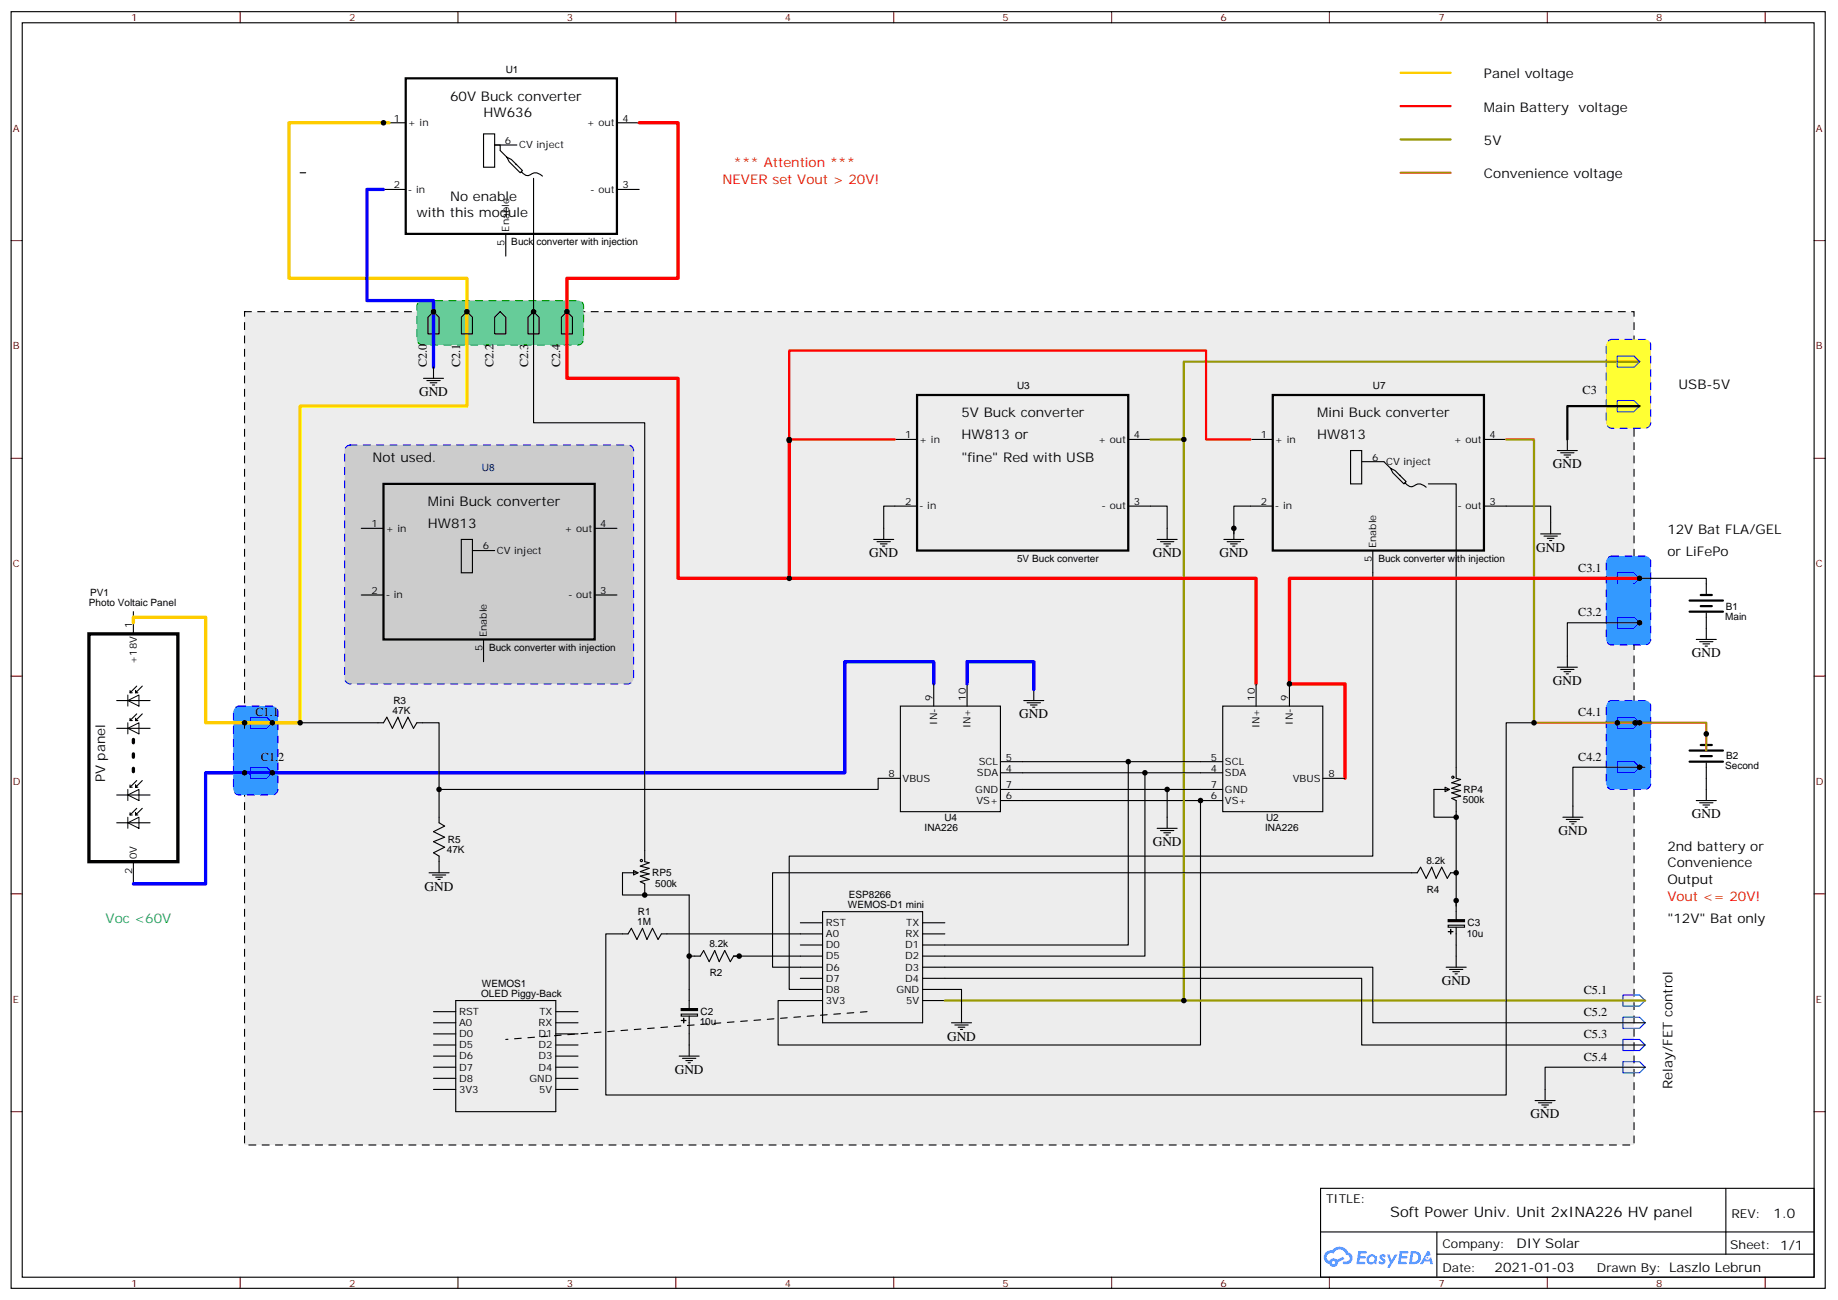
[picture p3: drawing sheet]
<svg xmlns="http://www.w3.org/2000/svg" width="583mm" height="413mm" viewBox="0 0 583 413" stroke-linecap="round" stroke-linejoin="round" font-family="sans-serif">
<path d="M77.6 99h441v264.5h-441z" fill="#ededed" stroke="#000" stroke-width=".35" stroke-dasharray="2.1 2.1"/>
<path d="M109.9 141.8l1.2-.5h88.2l1.3 .5 .5 1.3v72.3l-.3 .9-.7 .6-.8 .2h-88.2l-.9-.2-.6-.7-.2-.8v-72.3z" fill="#ccc" stroke="#00c" stroke-width=".35" stroke-dasharray="2.1 2.1"/>
<path d="M132.9 95.9l1.2-.5 49.8 .1 1.1 .8 .2 .9-.1 11-.5 .8-1.2 .5h-49.8l-.8-.5-.5-1.2v-10.6z" fill="#6c9" stroke="#090" stroke-width=".35" stroke-dasharray="2.1 2.1"/>
<path d="M513.3 196h5.3l1.7 1.7-1.7 1.8h-5.3z" fill="none" stroke="#00c" stroke-width=".35"/>
<path d="M513.3 181.9h5.3l1.7 1.7-1.7 1.8h-5.3z" fill="none" stroke="#03c" stroke-width=".35"/>
<g fill="#39f" stroke="#00c" stroke-width=".35" stroke-dasharray="2.1 2.1">
<path d="M510.3 177.1l1.2-.5h10.6l.9 .2 .6 .6 .3 .9v24.7l-.3 .9-.7 .6-.8 .3h-10.6l-.9-.3-.6-.7-.2-.8v-24.7z"/>
<path d="M510.3 222.9l1.2-.5h10.6l.9 .3 .6 .6 .3 .9v24.7l-.3 .9-.7 .6-.8 .2h-10.6l-.9-.2-.6-.7-.2-.8v-24.7z"/>
</g>
<g fill="none" stroke="#870000" stroke-width=".35">
<path d="M76.2 3.7v3.5M145.3 3.7v3.5M214.5 3.7v3.5M283.6 3.7v3.5M352.8 3.7v3.5M421.9 3.7v3.5M491.1 3.7v3.5M560.2 3.7v3.5M3.5 76.4h3.6M575.7 76.4h3.6M3.5 145.5h3.6M575.7 145.5h3.6"/>
<path d="M3.5 214.7h3.6M575.7 214.7h3.6M3.5 283.8h3.6M575.7 283.8h3.6M3.5 353h3.6M575.7 353h3.6M76.2 405.5v3.5M145.3 405.5v3.5M214.5 405.5v3.5M283.6 405.5v3.5M352.8 405.5v3.5M421.9 405.5v3.5"/>
<path d="M491.1 405.5v3.5M560.2 405.5v3.5"/>
</g>
<path d="M3.5 3.7h575.8v405.3h-575.8zM7.1 7.2h568.6v398.3h-568.6zM419.1 377.3h156.6v28.2h-156.6zM547.7 377.3v20.9M419.1 391.1h156.5M456 398.2h119.6M456 391.1v14.2" fill="none" stroke="#000" stroke-width=".35"/>
<g fill="#5487ff">
<path d="M438.1 398.5a1.22 1.22 0 0 1 1.7 .2l-.4 .6a.47 .47 0 0 0-.3-.4 .47 .47 0 0 0-.5 .2l.1 .2a1.14 1.14 0 0 1 .8 1.8 1.14 1.14 0 0 1-1.9 0l-.2-.2 .5-.6 .7 .5a.29 .29 0 0 0 .3-.3 .29 .29 0 0 0-.2-.3 1.04 1.04 0 0 1-.6-1.7z"/>
<path d="M431.1 397.2h2.3l.4 .2-.2 .5-1.8 .1-.1 .8h1.5l.3 .4-.3 .4h-1.6l-.2 1.1h1.7l.2 .3-.2 .3-2.6 .1z"/>
<path d="M444.2 397.2l2.7 .2-.1 .5-1.8 .1-.2 .8h1.6l.3 .4-.4 .4h-1.6l-.1 1.1h1.7l.2 .3-.2 .3-2.7 .1z"/>
<path d="M453 397.2h.7l.3 1.3-.6 .3a.69 .69 0 0 0-1 .3 .69 .69 0 0 0 .4 .9 .69 .69 0 0 0 .9-.6l.5-.2 .6 2.2h-.8l-.3-.9h-1.7l-.5 .9h-.8z"/>
<path d="M440.2 398.3h.8l.6 1.8 1.1-1.8h.9l-2.6 4.2h-.8l.9-1.5z"/>
<path d="M447.8 397.2l-.6 4.2h1.3a2.11 2.11 0 0 0 2.5-2.1 2.11 2.11 0 0 0-2.5-2.1zM448.5 398a1.43 1.43 0 0 1 1.6 1.6 1.43 1.43 0 0 1-2 1.1z"/>
<path d="M434.1 398.8a1.54 1.54 0 0 0-.1 2.2 1.54 1.54 0 0 0 2.1 .1l.7 .3 .3-2.3-.6-.3a1.49 1.49 0 0 0-2.4 0zM434.3 399.8a.95 .95 0 0 1 1.9 0 .95 .95 0 0 1-1.9 0z"/>
<path d="M420.8 397.6a2.18 2.18 0 0 0 1.1 3.7 1.44 1.44 0 0 0 1.6 .9 1.44 1.44 0 0 0 1.2-1.4l2-1.1-.5-.7-1.9 1a1.47 1.47 0 0 0-2.4 .4 1.39 1.39 0 0 1-.7-1.9 1.39 1.39 0 0 1 2-.5 2.12 2.12 0 0 1 2.2-1.3 2.12 2.12 0 0 1 1.9 1.7 1.14 1.14 0 0 1 1 1.4 1.14 1.14 0 0 1-1.6 .7 .43 .43 0 0 0-.5 .4 .43 .43 0 0 0 .4 .5 1.98 1.98 0 0 0 2.5-1.2 1.98 1.98 0 0 0-1.2-2.6 3.1 3.1 0 0 0-5.3-.6l-.9 .1zM422.7 400.9a.55 .55 0 0 1 1.1 0 .55 .55 0 0 1-1.1 0z"/>
<circle cx="453" cy="399.3" r=".26"/>
</g>
<path d="M128.8 24.9h67v49.4h-67zM291 125.4h67.1v49.4h-67.1zM403.9 125.4h67.1v49.4h-67.1zM536.2 194.2h10.6M536.2 190.7h10.6M539.8 192.4h3.5M539.8 188.9h3.5M536.2 238.3h10.6M539.8 236.5h3.5M536.2 241.8h10.6M539.8 240.1h3.5" fill="none" stroke="#000" stroke-width=".71"/>
<g fill="none" stroke="#000" stroke-width=".35">
<path d="M121.7 39h7.1M195.8 39h7M153.5 42.5h3.5v10.6h-3.5zM157 46h7M158.7 47.8l2.2 2.1 .7 1.4 3.5 3.6 .7-.7-3.5-3.6-1.4-.7M165.5 54.5a2.18 2.18 0 0 0 2.6 1.1l.4-.3a2.59 2.59 0 0 1 3.7 .6M121.7 60.1h7.1M160.5 74.3v7M195.8 60.1h7M284 139.5h7M358.1 139.5h7M396.9 139.5h7"/>
<path d="M471 139.5h7M428.6 143.1h3.6v10.5h-3.6zM432.2 146.6h7l2.1 2.1 .7 1.4 3.6 3.5 .7-.7-3.6-3.5-1.4-.7M445.9 153.3a2.18 2.18 0 0 0 2.7 1l.4-.2a2.59 2.59 0 0 1 3.6 .6M453.3 153.6h8.8v93.5l1.4 .4-2.8 1 2.8 .7-2.8 1.1 2.8 .7-2.8 .7 2.8 1.1-2.8 .7 1.4 .7v3.5M277.3 171.3h6.3M278.3 172h4.3M279.4 172.7h2.1M280.1 173.4h.7M291 160.7h-10.5v10.6M358.1 160.7h12.3v10.6M367.2 171.3h6.4"/>
<path d="M368.3 172h4.2M369.4 172.7h2.1M370.1 173.4h.7M388.4 171.3h6.4M389.5 172h4.2M390.5 172.7h2.1M391.2 173.4h.7M391.6 167.7v3.6M403.9 160.7h-12.3v8.8M435.7 174.8v97h-185.2v42.3h10.6M471 160.7h21.1v8.8M488.9 169.5h6.4"/>
<path d="M490 170.2h4.2M491.1 170.9h2.1M491.8 171.6h.7M42.3 194.2v7.1M541.5 185.4v3.5M541.5 194.6v8.4M41.3 220h.7M43.4 217.8l-2.1 2.2v-.7M45.2 217.8l-2.2 2.2v-.7v.7h.7M328.1 218.9v3.5M538.3 203h6.4M539.4 203.7h4.2"/>
<path d="M540.5 204.4h2.1M541.2 205.1h.7M37 222.4h10.6M37 231.2h10.6M41.3 228.8h.7M43.4 226.7l-2.1 2.1v-.7M45.2 226.7l-2.2 2.1v-.7v.7h.7M324.9 222.4h6.4M326 223.1h4.2M327 223.8h2.1M327.7 224.5h.7M541.5 233v3.5"/>
<path d="M37 252.4h10.6M41.3 249.9h.7M41.3 258.8h.7M43.4 247.8l-2.1 2.1v-.7M43.4 256.6l-2.1 2.2v-.7M45.2 247.8l-2.2 2.1v-.7v.7h.7M45.2 256.6l-2.2 2.2v-.7v.7h.7M324.6 254.2h56.4v77.6h-134.1v-14.1h14.2M370.4 259.5v3.5M455.1 250.6h4.9M458.6 249.9l1.4 .7-1.4 .8zM538.3 254.2h6.4"/>
<path d="M539.4 254.9h4.2M540.5 255.6h2.1M541.2 256.3h.7M541.5 242.2v12M37 261.2h10.6M42.3 273.6v7M367.2 263h6.4M368.3 263.7h4.2M369.4 264.4h2.1M370.1 265.1h.7M448 277.1h1.8l1-1.8 1.8 3.6 1.8-3.6 1.4 3.6 1.8-3.6 1.7 3.6 1.1-1.8h1.7M254 293h7.1"/>
<path d="M254 296.5h7.1M261.1 289.5h31.7v35.2h-31.7zM292.8 293h7.1M292.8 296.5h7.1M459.6 293.8h5.2v.6h-5.2zM462.1 285.9v6M462.1 294.4v12.7M144.6 317.7h31.8v35.3h-31.8zM218.7 314.1v6M220.5 303.6h1.7l1.1-1.8 1.8 3.5 1.7-3.5 1.4 3.5 1.8-3.5 1.8 3.5 1-1.7h28.3M254 300h7.1M254 307.1h7.1"/>
<path d="M254 310.6h7.1M292.8 314.1h12.4v10.6M292.8 317.7h7.1M292.8 300h7.1M292.8 303.6h7.1M292.8 307.1h7.1M292.8 310.6h7.1M459 307.1h6.3M460 307.8h4.3M461.1 308.5h2.1M461.8 309.2h.7M137.6 321.2h7"/>
<path d="M137.6 324.7h7M137.6 328.3h7M137.6 331.8h7M137.6 335.3h7M137.6 338.8h7M176.4 321.2h7M176.4 324.7h7M176.4 328.3h7M176.4 331.8h7M176.4 335.3h7M176.4 338.8h7M215.5 335.3h6.4"/>
<path d="M216.2 322h5.2v.6h-5.2zM216.6 336h4.2M217.7 336.7h2.1M218.4 337.4h.7M218.7 322.6v12.7M302 324.7h6.3M303 325.4h4.3M304.1 326.1h2.1M304.8 326.8h.7M137.6 342.4h7M137.6 345.9h7M176.4 342.4h7"/>
<path d="M176.4 345.9h7"/>
<circle cx="461.1" cy="246.8" r=".35"/>
</g>
<path d="M275.2 321.2l-114.7 8.8" fill="none" stroke="#000" stroke-width=".35" stroke-dasharray="2.1 2.1"/>
<path d="M459.6 292h5.2v.6h-5.2zM459.7 295.8h1.4zM460.4 295.1v1.4zM216.2 320.2h5.2v.7h-5.2zM216.3 324h1.4zM217 323.3v1.4z" fill="#000" stroke="#000" stroke-width=".35"/>
<path d="M513.3 181.9h5.3l1.7 1.7-1.7 1.8h-5.3zM513.3 196h5.3l1.7 1.7-1.7 1.8h-5.3zM513.3 227.7h5.3l1.7 1.8-1.7 1.7h-5.3zM77.6 245.4l1.8-1.8h5.3v3.5h-5.3z" fill="none" stroke="#03c" stroke-width=".35"/>
<path d="M77.6 231.2l1.8-1.7h5.3v3.5h-5.3zM513.3 241.8h5.3l1.7 1.8-1.7 1.8h-5.3z" fill="none" stroke="#00c" stroke-width=".35"/>
<path d="M40.6 222.4l3.5-1.7v3.5zM40.6 231.2l3.5-1.7v3.5zM40.6 220.7v3.5M40.6 229.5v3.5M40.6 252.4l3.5-1.8v3.6zM40.6 250.6v3.6M40.6 259.5v3.5M40.6 261.2l3.5-1.7v3.5z" fill="none" stroke="#000" stroke-width=".32"/>
<path d="M28.2 201.3h28.2v72.3h-28.2z" fill="none" stroke="#000" stroke-width="1.1"/>
<path d="M42.3 234.8v12.3" fill="none" stroke="#000" stroke-width="1.1" stroke-dasharray="1.1 3.5"/>
<path d="M478 139.5h8.8v90h32.1" fill="none" stroke="#c60" stroke-width=".71"/>
<path d="M365.1 139.5h10.6v178.2h-75.8" fill="none" stroke="#990" stroke-width=".71"/>
<path d="M250.5 139.5v44.1h148.1v33.5" fill="none" stroke="#f00" stroke-width="1.1"/>
<path d="M74.7 224.7l1.1-.5h10.6l.9 .2 .7 .7 .2 .9v24.6l-.3 .9-.7 .7-.8 .2h-10.6l-.8-.3-.7-.6-.2-.9v-24.6z" fill="#39f" stroke="#00c" stroke-width=".35" stroke-dasharray="2.1 2.1"/>
<g fill="none" stroke="#000" stroke-width=".35">
<path d="M95.2 54.9h1.8M520.3 197.7h-22.9v14.1M520.3 183.6h21.2v1.8M494.2 211.8h6.4M495.3 212.5h4.2M496.4 213.3h2.1M497.1 214h.7M77.6 229.5v1.7M455.1 250.6v8.9h7M462.1 257.7v30M496 259.5h6.4M522.1 243.6h-22.9v15.9"/>
<path d="M448 277.1h-202.8v30h8.8M497.1 260.2h4.2M498.1 260.9h2.1M498.8 261.6h.7M218.7 284.2v29.9M299.9 307.1h135.8v17.6h86.4M299.9 310.6h132.3v21.2h89.9M522.1 338.8h-31.7v10.6M487.2 349.4h6.3M488.2 350.1h4.3M489.3 350.8h2.1M490 351.5h.7"/>
</g>
<path d="M79.4 227.7h5.3l1.7 1.8-1.7 1.7h-5.3zM79.4 243.6h5.3l1.7 1.8-1.7 1.7h-5.3z" fill="none" stroke="#00c" stroke-width=".35"/>
<path d="M296.3 217.1v-7h-28.2v35.3h-202.8v35.2h-23" fill="none" stroke="#00f" stroke-width="1.1"/>
<path d="M123.5 39h-31.8v49.4h56.5v40.5h-53v100.6h-17.6M42.3 197.7v-1.7h23v33.5h21.1" fill="none" stroke="#fc0" stroke-width="1.1"/>
<path d="M515.1 315.9h5.2l1.8 1.8-1.8 1.7h-5.2zM515.1 323h5.2l1.8 1.7-1.8 1.8h-5.2zM515.1 330h5.2l1.8 1.8-1.8 1.8h-5.2zM515.1 337.1h5.2l1.8 1.7-1.8 1.8h-5.2z" fill="none" stroke="#03c" stroke-width=".35"/>
<path d="M375.7 317.7h146.4" fill="none" stroke="#990" stroke-width=".71"/>
<path d="M513.3 229.5h28.2v8.8" fill="none" stroke="#c60" stroke-width=".71"/>
<path d="M520.3 183.6h-111.1v33.5h17.7v30" fill="none" stroke="#f00" stroke-width="1.1"/>
<path d="M284 139.5h-33.5v.4" fill="none" stroke="#f00" stroke-width=".71"/>
<path d="M510.3 108.3l1.2-.5h10.6l.9 .2 .6 .6 .3 .9v24.7l-.3 .9-.7 .7-.8 .2h-10.6l-.9-.3-.6-.7-.2-.8v-24.7z" fill="#ff3" stroke="#00c" stroke-width=".35" stroke-dasharray="2.1 2.1"/>
<path d="M444.5 44.3h15.9M520.3 114.8h-144.6v24.7" fill="none" stroke="#990" stroke-width=".71"/>
<path d="M513.3 113.1h5.3l1.7 1.7-1.7 1.8h-5.3zM513.3 127.2h5.3l1.7 1.7-1.7 1.8h-5.3z" fill="none" stroke="#03c" stroke-width=".35"/>
<g fill="none" stroke="#000" stroke-width=".35">
<path d="M157 46h1.7v1.8M169.3 56.6v77.6h35.3v139.4l1.4 .3-2.8 1.1 2.8 .7-2.8 1.1 2.8 .7-2.8 .7 2.8 1-2.8 .7 1.4 .7v3.6M179.9 99l1.8 1.7v5.3h-3.5v-5.3zM135.8 100.7l1.8-1.7 1.7 1.7v5.3h-3.5zM137.6 116.6v3.5M146.4 100.7l1.8-1.7 1.7 1.7v5.3h-3.5zM157 100.7l1.7-1.7 1.8 1.7v5.3h-3.5zM167.6 100.7l1.7-1.7 1.8 1.7v5.3h-3.5zM134.4 120.1h6.4M135.5 120.8h4.2M136.5 121.5h2.1M137.2 122.2h.7"/>
<path d="M497.4 139.5v3.6M494.2 143.1h6.4M495.3 143.8h4.2M496.4 144.5h2.1M497.1 145.2h.7M114.7 167.7h7M146.4 171.3h3.5v10.6h-3.5zM149.9 174.8h7.1M188.7 167.7h7.1M114.7 188.9h7M188.7 188.9h7.1M153.5 203v7.1"/>
<path d="M296.3 217.1v7.1M306.9 217.1v7.1M398.6 217.1v7.1M409.2 217.1v7.1M95.2 229.5h26.5l1.1-1.8 1.7 3.5 1.8-3.5 1.4 3.5 1.8-3.5 1.7 3.5 1.1-1.7h7v31.7l1.8 1.1-3.5 1.8 3.5 1.7-3.5 1.4 3.5 1.8-3.5 1.8 1.7 1v5.3M285.8 224.2h31.7v33.5h-31.7zM388.1 224.2h31.7v33.5h-31.7zM486.8 229.5h-8.8v118.2h-285.7v-51.2h7l1.1-1.8 1.7 3.6 1.8-3.6 1.4 3.6 1.8-3.6 1.7 3.6 1.1-1.8h44.1M285.8 247.1h-7.1v3.5h-139.4M317.5 245.4h45.9M317.5 241.8h40.6M317.5 254.2h7.1"/>
<path d="M317.5 250.6h52.9M381 254.2h7.1M388.1 241.8h-30v58.2h-58.2M388.1 245.4h-24.7v58.2h-63.5M388.1 250.6h-17.7v8.9M419.8 247.1h7.1M136.2 277.1h6.3M137.2 277.8h4.3M138.3 278.5h2.1M139 279.2h.7M201.1 276.4l1.4 .7-1.4 .7zM202.5 277.1h-4.9v7.1h21.1"/>
<path d="M218.7 303.6h1.8"/>
<circle cx="203.6" cy="273.2" r=".35"/>
</g>
<path d="M520.3 128.9h-22.9v10.6M121.7 153.6h67v49.4h-67z" fill="none" stroke="#000" stroke-width=".71"/>
<path d="M444.5 54.9h15.9" fill="none" stroke="#c60" stroke-width=".71"/>
<path d="M444.5 33.7h15.9M250.5 139.5v-28.2h132.3v28.2h14.1" fill="none" stroke="#f00" stroke-width=".71"/>
<path d="M444.5 23.1h15.9" fill="none" stroke="#fc0" stroke-width=".71"/>
<path d="M306.9 217.1v-7h21.2v8.8" fill="none" stroke="#00f" stroke-width="1.1"/>
<path d="M121.7 60.1h-5.3v35.3h21.2v21.2" fill="none" stroke="#30c" stroke-width="1.1"/>
<path d="M202.8 39h12.4v49.4h-35.3v31.7h35.3v63.5h35.3" fill="none" stroke="#f00" stroke-width="1.1"/>
<g fill="#000">
<circle cx="121.7" cy="39" r=".88"/>
<circle cx="137.6" cy="99" r=".88"/>
<circle cx="148.2" cy="99" r=".88"/>
<circle cx="169.3" cy="99" r=".88"/>
<circle cx="179.9" cy="99" r=".88"/>
<circle cx="250.5" cy="139.5" r=".88"/>
<circle cx="250.5" cy="139.9" r=".88"/>
<circle cx="375.7" cy="139.5" r=".88"/>
<circle cx="391.6" cy="167.7" r=".88"/>
<circle cx="250.5" cy="183.6" r=".88"/>
<circle cx="520.3" cy="183.6" r=".88"/>
<circle cx="520.3" cy="197.7" r=".88"/>
<circle cx="409.2" cy="217.1" r=".88"/>
<circle cx="77.6" cy="229.5" r=".88"/>
<circle cx="86.4" cy="229.5" r=".88"/>
<circle cx="95.3" cy="229.5" r=".88"/>
<circle cx="486.8" cy="229.5" r=".88"/>
<circle cx="513.3" cy="229.5" r=".88"/>
<circle cx="518.9" cy="229.5" r=".88"/>
<circle cx="520.3" cy="229.5" r=".88"/>
<circle cx="541.5" cy="233" r=".88"/>
<circle cx="77.6" cy="245.4" r=".88"/>
<circle cx="86.4" cy="245.4" r=".88"/>
<circle cx="139.3" cy="250.6" r=".88"/>
<circle cx="358.1" cy="241.8" r=".88"/>
<circle cx="363.4" cy="245.4" r=".88"/>
<circle cx="370.4" cy="250.6" r=".88"/>
<circle cx="381" cy="254.2" r=".88"/>
<circle cx="462.1" cy="259.5" r=".88"/>
<circle cx="520.3" cy="243.6" r=".88"/>
<circle cx="462.1" cy="277.1" r=".88"/>
<circle cx="204.6" cy="284.2" r=".88"/>
<circle cx="462.1" cy="285.9" r=".88"/>
<circle cx="218.7" cy="303.6" r=".88"/>
<circle cx="234.6" cy="303.6" r=".88"/>
<circle cx="375.7" cy="317.7" r=".88"/>
</g>
<text font-size="4.6" x="441.2" y="386.3">Soft Power Univ. Unit 2xINA226 HV panel</text>
<g font-size="4.2">
<text x="471" y="24.9">Panel voltage</text>
<text x="142.9" y="31.9">60V Buck converter</text>
<text x="471" y="35.5">Main Battery</text>
<text x="501" y="35.5">voltage</text>
<text x="153.5" y="37.2">HW636</text>
<text x="471" y="46">5V</text>
<text x="163.3" y="52.4">.</text>
<text x="471" y="56.6">Convenience voltage</text>
<text x="142.9" y="63.7">No enable</text>
<text x="132.3" y="69">with this module</text>
<text x="133" y="125.8">GND</text>
<text x="532.7" y="123.6">USB-5V</text>
<text x="305.2" y="132.5">5V Buck converter</text>
<text x="418" y="132.5">Mini Buck converter</text>
<text x="305.2" y="139.5">HW813 or</text>
<text x="418" y="139.5">HW813</text>
<text x="118.2" y="146.6">Not used.</text>
<text x="305.2" y="146.6">&quot;fine&quot; Red with USB</text>
<text x="492.8" y="148.7">GND</text>
<text x="443.8" y="151.2">.</text>
<text x="135.8" y="160.7">Mini Buck converter</text>
<text x="135.8" y="167.7">HW813</text>
<text x="529.2" y="169.5">12V Bat FLA/GEL</text>
<text x="275.9" y="176.9">GND</text>
<text x="365.8" y="176.9">GND</text>
<text x="387" y="176.9">GND</text>
<text x="487.5" y="175.2">GND</text>
<text x="529.2" y="176.6">or LiFePo</text>
<text x="536.9" y="208.7">GND</text>
<text x="492.8" y="217.5">GND</text>
<text x="323.5" y="228.1">GND</text>
<text x="33.4" y="248.4" transform="rotate(-90 33.4 248.4)">PV panel</text>
<text x="536.9" y="259.8">GND</text>
<text x="365.8" y="268.6">GND</text>
<text x="494.6" y="265.1">GND</text>
<text x="529.2" y="275.3">Convenience</text>
<text x="529.2" y="270.1">2nd battery or</text>
<text x="529.2" y="280.6">Output</text>
<text x="134.8" y="282.8">GND</text>
<text x="529.2" y="293">&quot;12V&quot; Bat only</text>
<text x="457.6" y="312.7">GND</text>
<text x="300.6" y="330.4">GND</text>
<text x="214.1" y="341">GND</text>
<text x="530.8" y="345.7" transform="rotate(-90 530.8 345.7)">Relay/FET control</text>
<text x="485.8" y="355.1">GND</text>
<text x="562.9" y="386.6">1.0</text>
<text x="481.3" y="396.1">DIY Solar</text>
<text x="474.4" y="403.9">2021-01-03</text>
</g>
<g font-size="4.2" fill="#c00">
<text x="232.8" y="53.1">*** Attention ***</text>
<text x="229.3" y="58.4">NEVER set Vout &gt; 20V!</text>
<text x="529.2" y="285.9">Vout &lt;= 20V!</text>
</g>
<text font-size="4.2" fill="#393" x="33.5" y="293">Voc &lt;60V</text>
<g font-size="3.9">
<text x="135.5" y="116.7" transform="rotate(-90 135.5 116.7)">C2.0</text>
<text x="146" y="116.7" transform="rotate(-90 146 116.7)">C2.1</text>
<text x="156.6" y="116.7" transform="rotate(-90 156.6 116.7)">C2.2</text>
<text x="167.6" y="116.6" transform="rotate(-90 167.6 116.6)">C2.3</text>
<text x="177.8" y="116.7" transform="rotate(-90 177.8 116.7)">C2.4</text>
<text x="502.3" y="125.1">C3</text>
<text x="500.9" y="181.5">C3.1</text>
<text x="500.9" y="195.6">C3.2</text>
<text x="81.1" y="227.4">C1.1</text>
<text x="500.9" y="227.4">C4.1</text>
<text x="82.8" y="241.5">C1.2</text>
<text x="500.9" y="241.5">C4.2</text>
<text x="502.6" y="315.6">C5.1</text>
<text x="502.6" y="322.6">C5.2</text>
<text x="502.6" y="329.7">C5.3</text>
<text x="502.6" y="336.7">C5.4</text>
<text x="420.9" y="381.9">TITLE:</text>
<text x="549.5" y="386.6">REV:</text>
<text x="457.8" y="396.1">Company:</text>
<text x="549.1" y="396.7">Sheet: 1/1</text>
<text x="457.8" y="403.8">Date:</text>
<text x="506.8" y="403.8">Drawn By: Laszlo Lebrun</text>
</g>
<g font-size="3.2" fill="#800">
<text x="41.6" y="6.7">1</text>
<text x="110.8" y="6.7">2</text>
<text x="179.9" y="6.7">3</text>
<text x="249.1" y="6.7">4</text>
<text x="318.2" y="6.7">5</text>
<text x="387.3" y="6.7">6</text>
<text x="456.5" y="6.7">7</text>
<text x="525.6" y="6.7">8</text>
<text x="4.1" y="41.8">A</text>
<text x="576.3" y="41.8">A</text>
<text x="4.1" y="110.9">B</text>
<text x="576.3" y="110.9">B</text>
<text x="4.1" y="180.1">C</text>
<text x="576.3" y="180.1">C</text>
<text x="4.1" y="249.2">D</text>
<text x="576.3" y="249.2">D</text>
<text x="4.1" y="318.4">E</text>
<text x="576.3" y="318.4">E</text>
<text x="41.6" y="408.5">1</text>
<text x="110.8" y="408.5">2</text>
<text x="179.9" y="408.5">3</text>
<text x="249.1" y="408.5">4</text>
<text x="318.2" y="408.5">5</text>
<text x="387.3" y="408.5">6</text>
<text x="456.5" y="408.5">7</text>
<text x="525.6" y="408.5">8</text>
</g>
<g font-size="3.2">
<text x="160.5" y="23.1">U1</text>
<text x="125" y="38.6">1</text>
<text x="129.5" y="40">+ in</text>
<text x="186.2" y="40">+ out</text>
<text x="197.6" y="38.6">4</text>
<text x="160.3" y="45.7">6</text>
<text x="164.7" y="47.1">CV inject</text>
<text x="125" y="59.8">2</text>
<text x="197.6" y="59.8">3</text>
<text x="129.5" y="61.2">- in</text>
<text x="187.3" y="61.2">- out</text>
<text x="161.6" y="73.6" transform="rotate(-90 161.6 73.6)">Enable</text>
<text x="162.3" y="77.8">Buck converter with injection</text>
<text x="160.2" y="78" transform="rotate(-90 160.2 78)">5</text>
<text x="322.8" y="123.6">U3</text>
<text x="435.7" y="123.6">U7</text>
<text x="287.3" y="139.2">1</text>
<text x="291.7" y="140.6">+ in</text>
<text x="348.5" y="140.6">+ out</text>
<text x="359.8" y="139.2">4</text>
<text x="400.2" y="139.2">1</text>
<text x="404.6" y="140.6">+ in</text>
<text x="461.4" y="140.6">+ out</text>
<text x="472.7" y="139.2">4</text>
<text x="435.4" y="146.2">6</text>
<text x="439.9" y="147.6">CV inject</text>
<text x="287.3" y="160.3">2</text>
<text x="291.7" y="161.7">- in</text>
<text x="349.6" y="161.7">- out</text>
<text x="359.8" y="160.3">3</text>
<text x="400.2" y="160.3">2</text>
<text x="404.6" y="161.7">- in</text>
<text x="462.5" y="161.7">- out</text>
<text x="472.7" y="160.3">3</text>
<text x="117.9" y="167.4">1</text>
<text x="190.5" y="167.4">4</text>
<text x="122.4" y="168.8">+ in</text>
<text x="179.1" y="168.8">+ out</text>
<text x="153.2" y="174.4">6</text>
<text x="157.7" y="175.9">CV inject</text>
<text x="322.8" y="178.3">5V Buck converter</text>
<text x="435.3" y="178.6" transform="rotate(-90 435.3 178.6)">5</text>
<text x="436.7" y="174.1" transform="rotate(-90 436.7 174.1)">Enable</text>
<text x="437.4" y="178.3">Buck converter with injection</text>
<text x="28.6" y="189.3">PV1</text>
<text x="117.9" y="188.6">2</text>
<text x="122.4" y="190">- in</text>
<text x="180.3" y="190">- out</text>
<text x="190.5" y="188.6">3</text>
<text x="28.2" y="192.4">Photo Voltaic Panel</text>
<text x="547.5" y="196.8">Main</text>
<text x="547.8" y="193.6">B1</text>
<text x="42" y="199.5" transform="rotate(-90 42 199.5)">1</text>
<text x="154.5" y="202.3" transform="rotate(-90 154.5 202.3)">Enable</text>
<text x="153.1" y="206.8" transform="rotate(-90 153.1 206.8)">5</text>
<text x="155.2" y="206.6">Buck converter with injection</text>
<text x="43.4" y="210.8" transform="rotate(-90 43.4 210.8)">+18V</text>
<text x="124.6" y="226.7">47K</text>
<text x="124.9" y="223.4">R3</text>
<text x="296" y="222.4" transform="rotate(-90 296 222.4)">9</text>
<text x="306.6" y="222.4" transform="rotate(-90 306.6 222.4)">10</text>
<text x="398.3" y="222.4" transform="rotate(-90 398.3 222.4)">10</text>
<text x="408.9" y="222.4" transform="rotate(-90 408.9 222.4)">9</text>
<text x="297.4" y="230" transform="rotate(-90 297.4 230)">IN-</text>
<text x="308" y="231.2" transform="rotate(-90 308 231.2)">IN+</text>
<text x="399.7" y="231.2" transform="rotate(-90 399.7 231.2)">IN+</text>
<text x="410.3" y="230" transform="rotate(-90 410.3 230)">IN-</text>
<text x="310.6" y="242.9">SCL</text>
<text x="319.3" y="245">4</text>
<text x="319.3" y="241.5">5</text>
<text x="384.3" y="245">4</text>
<text x="384.3" y="241.5">5</text>
<text x="388.8" y="242.9">SCL</text>
<text x="547.5" y="244.3">Second</text>
<text x="547.9" y="241.1">B2</text>
<text x="282" y="246.8">8</text>
<text x="286.5" y="248.2">VBUS</text>
<text x="309.5" y="251.7">GND</text>
<text x="310" y="246.4">SDA</text>
<text x="319.3" y="250.3">7</text>
<text x="384.3" y="250.3">7</text>
<text x="388.8" y="246.4">SDA</text>
<text x="388.8" y="251.7">GND</text>
<text x="410.3" y="248.2">VBUS</text>
<text x="421.6" y="246.8">8</text>
<text x="464.5" y="251.8">RP4</text>
<text x="309.9" y="255.2">VS+</text>
<text x="319.3" y="253.8">6</text>
<text x="384.3" y="253.8">6</text>
<text x="388.8" y="255.2">VS+</text>
<text x="464.3" y="255">500k</text>
<text x="293.4" y="264">INA226</text>
<text x="299.7" y="260.7">U4</text>
<text x="401.5" y="264">INA226</text>
<text x="401.8" y="260.7">U2</text>
<text x="142.2" y="267.6">R5</text>
<text x="43.4" y="272.9" transform="rotate(-90 43.4 272.9)">0V</text>
<text x="141.8" y="270.8">47K</text>
<text x="452.7" y="274.3">8.2k</text>
<text x="42" y="277.4" transform="rotate(-90 42 277.4)">2</text>
<text x="207" y="278.2">RP5</text>
<text x="208" y="281.7">500k</text>
<text x="269.4" y="285.2">ESP8266</text>
<text x="452.8" y="283.5">R4</text>
<text x="202.2" y="293.7">1M</text>
<text x="202.5" y="290.5">R1</text>
<text x="269.1" y="288.4">WEMOS-D1 mini</text>
<text x="262.1" y="294">RST</text>
<text x="262.1" y="297.6">A0</text>
<text x="287.4" y="297.6">RX</text>
<text x="287.6" y="294">TX</text>
<text x="465.5" y="297.3">10u</text>
<text x="465.7" y="294.1">C3</text>
<text x="225.1" y="300.7">8.2k</text>
<text x="262.1" y="301.1">D0</text>
<text x="262.1" y="304.6">D5</text>
<text x="287.3" y="304.6">D2</text>
<text x="287.3" y="301.1">D1</text>
<text x="225.2" y="309.9">R2</text>
<text x="262.1" y="308.2">D6</text>
<text x="262.1" y="311.7">D7</text>
<text x="287.3" y="311.7">D4</text>
<text x="287.3" y="308.2">D3</text>
<text x="152.7" y="316.6">OLED Piggy-Back</text>
<text x="153" y="313.4">WEMOS1</text>
<text x="262.1" y="315.2">D8</text>
<text x="284.5" y="315.2">GND</text>
<text x="145.7" y="322.3">RST</text>
<text x="171.2" y="322.3">TX</text>
<text x="222.3" y="322.3">C2</text>
<text x="262.1" y="318.7">3V3</text>
<text x="287.6" y="318.7">5V</text>
<text x="145.7" y="325.8">A0</text>
<text x="145.7" y="329.3">D0</text>
<text x="170.9" y="329.3">D1</text>
<text x="170.9" y="325.8">RX</text>
<text x="222.1" y="325.6">10u</text>
<text x="145.7" y="332.8">D5</text>
<text x="170.9" y="332.8">D2</text>
<text x="145.7" y="336.4">D6</text>
<text x="145.7" y="339.9">D7</text>
<text x="170.9" y="339.9">D4</text>
<text x="170.9" y="336.4">D3</text>
<text x="145.7" y="343.4">D8</text>
<text x="145.7" y="347">3V3</text>
<text x="168" y="343.4">GND</text>
<text x="171.1" y="347">5V</text>
</g>
<text font-size="3.2" fill="#000080" x="152.9" y="149.4">U8</text>
</svg>
